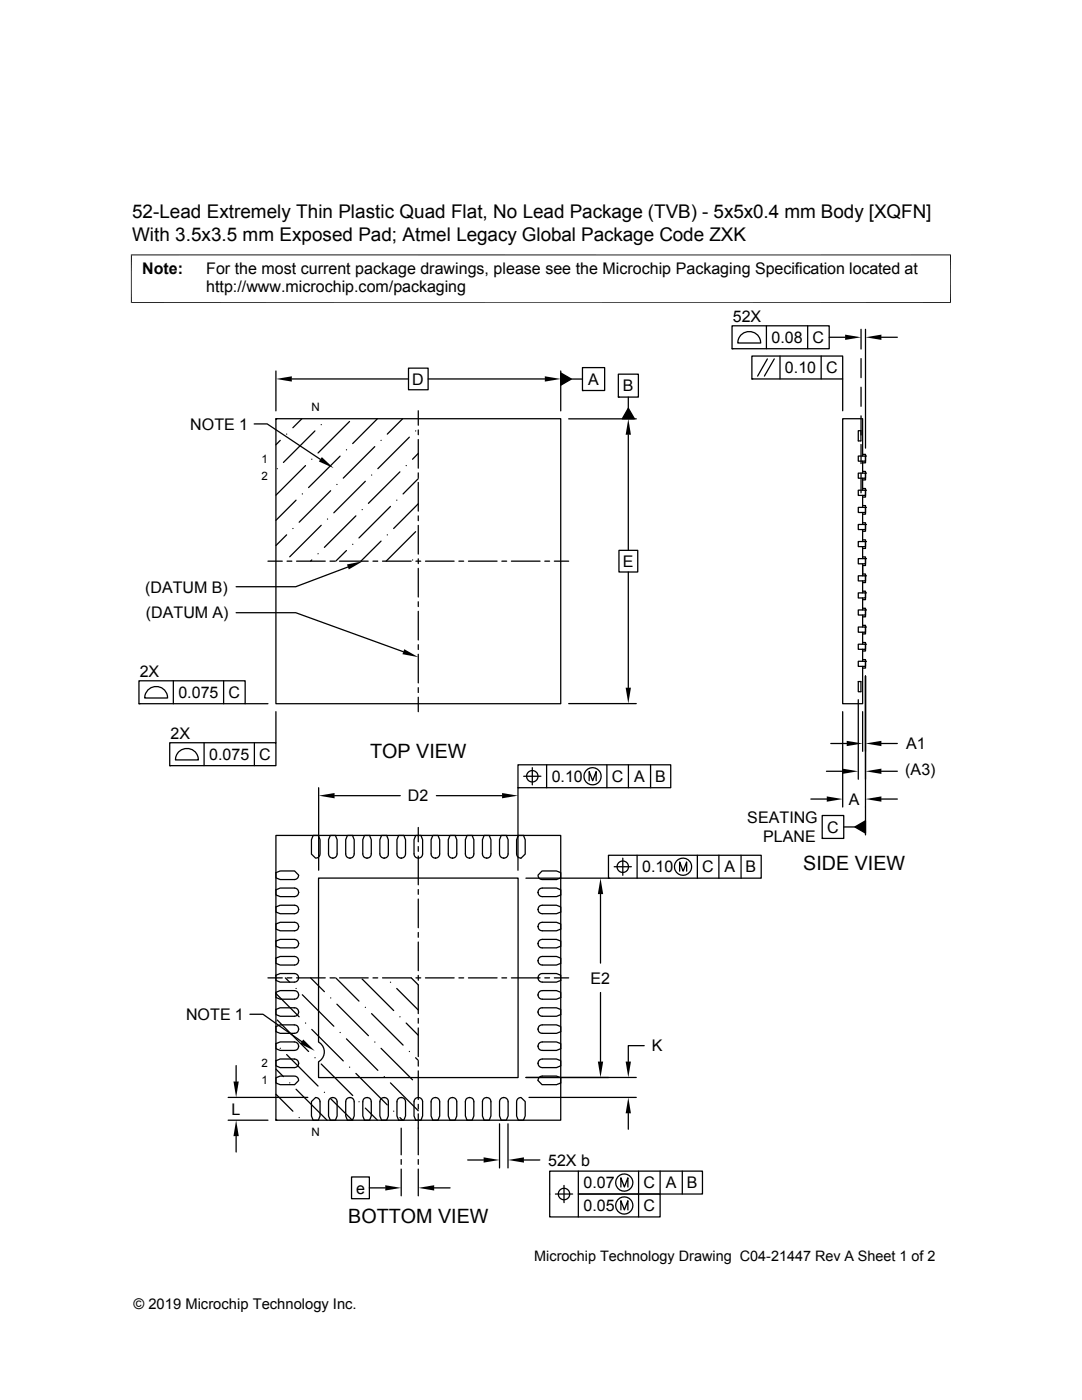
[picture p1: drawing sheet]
<svg xmlns="http://www.w3.org/2000/svg" width="216mm" height="279mm" viewBox="0 0 216 279" stroke-linecap="round" stroke-linejoin="round" font-family="sans-serif">
<g fill="none" stroke="#000" stroke-width=".25">
<path d="M55.1 74v8M58.2 75.6h23.3M81.5 73.5h3.9v4.3h-3.9zM85.4 75.6h23.3M111.9 74.4l2.1 1.2-2.1 1.3zM111.9 74v8M114 75.6h2.2M116.2 73.4h4.4v4.5h-4.4zM116.2 77.9h.1M123.4 74.7h4v4.5h-4zM123.4 79.2h.1M125.4 79.2v2.3"/>
<path d="M146.1 65h19.4v4.6h-19.4zM146.1 69.6h.1M148 66.7a2.29 2.29 0 0 1 2.4-.3 2.29 2.29 0 0 1 1.4 2.1h-4.6l.3-1.2zM150 71.1h18.1v4.5h-18.1zM150 75.6h.1M152.9 65v4.6M153.1 71.6l-1.9 3.5M154.5 71.6l-2 3.5M155.6 71.1v4.5M161.2 65v4.6M163.9 71.1v4.5M165.5 67.3h3.1"/>
<path d="M168.1 75.6v6.4M171.8 65.7v4M171.8 71.6v3.8M171.8 77.3v3.8M172.7 65.7v23.7M175.9 67.3h3.1M50.7 84.6h2.6l10.6 7.1M55.1 83.6h56.8v56.8h-56.8zM55.1 83.6h.1M55.2 83.6l-.1 .1M55.3 93.5h.1M55.9 87.9l-.8 .9"/>
<path d="M57.2 86.6h.1M59.1 99.8l-4 4M60.2 83.6l-1.8 1.8M60.3 98.6h.1M61 92.9l-5.9 5.9M62.2 91.7h.1M62.8 86l-6.2 6.3M64.1 84.8h.1M66 97.9l-6.3 6.3M67.2 96.7h.1M67.9 91l-6.3 6.3M69.1 89.8h.1"/>
<path d="M69.7 84.1l-6.2 6.3M72.9 96.1l-6.3 6.2M74.1 94.8h.1M74.8 89.1l-6.3 6.3M75.3 83.6l-4.9 4.9M76 87.9h.1M79.2 99.8h.1M79.8 94.2l-6.3 6.3M80.3 83.6l-3 3M81 92.9h.1M81.7 87.2l-6.3 6.3M82.9 86h.1"/>
<path d="M83.5 82v2.9M83.5 85.8v1M83.5 87.7v5.7M83.5 94.4v.9M83.5 96.3v5.7M83.5 90.5l-1.2 1.2M83.5 95.5l-3.1 3.1M113.5 83.6h13.5M125.4 81.5l1.2 2.1h-2.4zM125.4 86.8v23M171.3 97.8h1.4v1.1h-1.4zM171.3 94.4h1.4v1h-1.4z"/>
<path d="M171.3 91h1.4v1h-1.4zM171.8 83v5h-.5v-2h.5M171.8 88.7v3.8M171.8 94.4v4M172.1 91v-7.4h-4v56.8h4v-7.4M172.1 97.5h.6v1.7h-.6M172.1 94.1h.6v1.7h-.6M172.1 90.7h.6v1.7h-.6M172.1 92v2.4M172.1 95.4v2.4M172.1 98.9v2.4M172.7 97.8h.1"/>
<path d="M172.7 94.4h.1M172.7 91h.1M53.5 112h2.8M57.2 106.7l-2.1 2.2M57.3 112h.9M58.4 105.5h.1M59.2 112h5.7M62.2 111.8l-.2 .2M63.5 110.5h.1M64.1 104.8l-6.3 6.3M65.3 103.6h.1M65.8 112h1"/>
<path d="M67.8 112h5.7M69.1 109.9l-2.1 2.1M69.4 113.2l-10.4 3.9h-11.9M70.4 108.6h.1M71 103l-6.3 6.2M72.3 101.7h.1M74.4 112h1M76 108l-4 4M76.3 112h5.7M77.3 106.7h.1M77.9 101.1l-6.3 6.3M82.3 111.8h.1"/>
<path d="M82.9 106.1l-5.9 5.9M83 112h.9M83.5 103v.9M83.5 104.9v5.7M83.5 111.5v1M83.5 113.4v5.7M83.5 100.5l-5 5M84.9 112h5.7M91.6 112h.9M93.5 112h5.7M100.1 112h1M102 112h5.8"/>
<path d="M108.7 112h1M110.6 112h2.9M123.5 109.8h3.8v4.4h-3.8zM125.4 114.2v23M171.3 118.3h1.4v1h-1.4zM171.3 114.9h1.4v1h-1.4zM171.3 111.5h1.4v1h-1.4zM171.3 108.1h1.4v1h-1.4zM171.3 104.7h1.4v1h-1.4zM171.3 101.3h1.4v1h-1.4zM172.1 118h.6v1.7h-.6M172.1 114.6h.6v1.7h-.6"/>
<path d="M172.1 111.1h.6v1.8h-.6M172.1 107.7h.6v1.8h-.6M172.1 104.3h.6v1.7h-.6M172.1 100.9h.6v1.7h-.6M172.1 102.3v2.4M172.1 105.7v2.4M172.1 109.1v2.4M172.1 112.5v2.4M172.1 115.9v2.4M172.1 119.3v2.4M172.7 118.3h.1M172.7 114.9h.1"/>
<path d="M172.7 111.5h.1M172.7 108.1h.1M172.7 104.7h.1M172.7 101.3h.1M27.7 135.9h21.2v4.5h-21.2zM29.7 137.6a2.28 2.28 0 0 1 2.4-.4 2.28 2.28 0 0 1 1.3 2.1h-4.5l.3-1.2zM34.6 135.9v4.5M44.6 135.9v4.5M47.1 122.3h11.9l21.5 7.8M83.5 120.1v1M83.5 122v5.7M83.5 128.7v.9"/>
<path d="M83.5 130.6v5.7M83.5 137.2v1M83.5 139.1v2.9M171.3 132h1.4v1h-1.4zM171.3 128.6h1.4v1h-1.4zM171.3 125.1h1.4v1.1h-1.4zM171.3 121.7h1.4v1h-1.4zM171.3 136h.5v2h-.5zM171.3 139.6v15.9M172.1 131.6h.6v1.7h-.6M172.1 128.2h.6v1.7h-.6M172.1 124.8h.6v1.7h-.6"/>
<path d="M172.1 121.4h.6v1.7h-.6M172.1 122.7v2.4M172.1 126.2v2.4M172.1 129.6v2.4M172.7 132h.1M172.7 128.6h.1M172.7 125.1h.1M172.7 121.7h.1M172.7 134.9v31.7M27.7 140.4h.1M33.9 148.2h21.2v4.6h-21.2zM33.9 152.8h.1"/>
<path d="M35.8 149.9a2.29 2.29 0 0 1 2.4-.3 2.29 2.29 0 0 1 1.4 2.1h-4.6l.3-1.2zM40.7 148.2v4.6M48.9 140.4h4.6M50.8 148.2v4.6M55.1 142v6.2M63.6 157.2v16.5M66.8 158.8h13.1M87.1 158.8h13.1M103.4 152.6h30.4v4.6h-30.4zM103.4 157.2h.1M103.4 157.2v16.5M104.5 154.9h3.4"/>
<path d="M106.2 153.2v3.4M109.1 152.6v4.6M113.5 140.4h13.5M117.6 155.8v-1.8l.7 1.8 .7-1.8v1.8M121.1 152.6v4.6M125.4 152.6v4.6M129.8 152.6v4.6M161.8 159.5h3.2M164.9 153.9h3.2M165.8 148.4h3.2M168.1 142v19.1M172.1 142v7.9"/>
<path d="M175.9 148.4h3.1M175.9 153.9h3.1M175.9 159.5h3.1M55.1 177.6l.8-.4h2.8a.86 .86 0 0 1 .9 .9 .86 .86 0 0 1-.9 .8h-2.8l-.8-.3zM55.1 174.2l.8-.4h2.9l.8 .9a.83 .83 0 0 1-.9 .8h-2.8l-.8-.3zM55.1 166.7h56.8v56.9h-56.8zM59.6 178.1h.1M62.5 166.7h1l.4 .9v2.8a.84 .84 0 0 1-.9 .9l-.9-.8v-2.9zM63.6 175.2h39.8v39.9h-39.8v-3.2a2.26 2.26 0 0 0 0-3.9zM65.9 166.7h1l.4 .9v2.8a.86 .86 0 0 1-.9 .9 .86 .86 0 0 1-.8-.9v-2.8zM66.4 171.3h.1M69.3 166.7h1l.4 .9v2.8a.85 .85 0 0 1-.9 .9 .85 .85 0 0 1-.8-.9v-2.8z"/>
<path d="M69.8 171.3h.1M72.7 166.7h1l.4 .9v2.8a.85 .85 0 0 1-.9 .9 .85 .85 0 0 1-.8-.9v-2.8zM73.2 171.3h.1M76.1 166.7h1.1l.3 .9v2.8a.85 .85 0 0 1-.9 .9 .85 .85 0 0 1-.8-.9v-2.8zM76.6 171.3h.1M79.5 166.7h1.1l.3 .9v2.8a.86 .86 0 0 1-.8 .9 .86 .86 0 0 1-.9-.9v-2.8zM80.1 171.3h.1M83 166.7h1l.3 .9v2.8a.86 .86 0 0 1-.8 .9 .86 .86 0 0 1-.9-.9v-2.8zM83.5 165.1v2.9M83.5 169v.9M83.5 170.9v5.7M83.5 177.5v1"/>
<path d="M83.5 179.4v5.7M83.5 171.3h.1M86.4 166.7h1l.3 .9v2.8a.86 .86 0 0 1-.8 .9 .86 .86 0 0 1-.9-.9v-2.8zM86.9 171.3h.1M89.8 166.7h1l.3 .9v2.8a.85 .85 0 0 1-.8 .9 .85 .85 0 0 1-.8-.9v-2.8zM90.3 171.3h.1M93.2 166.7h1l.4 .9v2.8a.85 .85 0 0 1-.9 .9 .85 .85 0 0 1-.8-.9v-2.8zM93.7 171.3h.1M96.6 166.7h1l.4 .9v2.8a.85 .85 0 0 1-.9 .9 .85 .85 0 0 1-.8-.9v-2.8zM97.1 171.3h.1M100 166.7h1l.4 .9v2.8a.86 .86 0 0 1-.9 .9 .86 .86 0 0 1-.8-.9v-2.8zM100.5 171.3h.1"/>
<path d="M103.4 166.7h1.1l.3 .9v2.9l-.9 .8a.83 .83 0 0 1-.8-.9v-2.8zM104.9 175.3h16.5M107.4 178.1h.1M107.7 177.4l.5-.2h2.8l.9 .4v1l-.9 .3h-2.8a.86 .86 0 0 1-.8-.5 .86 .86 0 0 1 .3-1zM108.2 173.8h2.8l.9 .4v1l-.9 .3h-2.8a.84 .84 0 0 1-.8-.9zM119.8 178.4v13.8M121.4 170.7h30.5v4.6h-30.5zM121.4 175.3h.1M122.6 173h3.4M124.3 171.3v3.4M127.1 170.7v4.6M135.6 173.9v-1.9l.7 1.9 .7-1.9v1.9"/>
<path d="M139.1 170.7v4.6M143.4 170.7v4.6M147.9 170.7v4.6M164.1 162.8h4.3v4.5h-4.3zM164.1 167.3h.1M168.4 165h2.2M170.6 165l2.1-1.2v2.5zM53.5 195.2h2.8M55.1 181l.8-.3h2.8a.85 .85 0 0 1 .9 .8 .85 .85 0 0 1-.9 .9h-2.8l-.8-.4zM55.1 184.4l.8-.3h2.8a.85 .85 0 0 1 .9 .8 .85 .85 0 0 1-.9 .9h-2.8l-.8-.4zM55.1 187.8l.8-.3h2.8a.85 .85 0 0 1 .9 .8 .85 .85 0 0 1-.9 .9h-2.8l-.8-.4zM55.1 191.2l.8-.3h2.8a.86 .86 0 0 1 .9 .8 .86 .86 0 0 1-.9 .9h-2.8l-.8-.3z"/>
<path d="M55.1 194.6l.8-.3h2.8a.86 .86 0 0 1 .9 .8 .86 .86 0 0 1-.9 .9h-2.8l-.8-.3zM55.1 198l.8-.3h2.8a.86 .86 0 0 1 .9 .9 .86 .86 0 0 1-.9 .8h-2.8l-.8-.3zM55.1 198.3l4.6 4.6M56.9 195.2l.9 .8M57.3 195.2h.9M59.1 197.3h.1M59.2 195.2h5.7M59.6 198.6h.1M59.6 191.7h.1M59.6 188.3h.1M59.6 184.9h.1M59.6 181.5h.1"/>
<path d="M60.3 198.5l6.3 6.3M62 195.2l2.7 2.7M65.8 195.2h1M66 199.2h.1M67 195.2l4.6 4.6M67.8 195.2h5.7M72.3 195.4l6.2 6.3M74.4 195.2h1M76.3 195.2h5.8l1.4 1.4M77.9 196h.1M79.2 197.3l4.3 4.3M83 195.2h.9"/>
<path d="M83.5 186.1v.9M83.5 188v5.7M83.5 194.7v.9M83.5 196.6v5.7M84.9 195.2h5.7M91.6 195.2h.9M93.5 195.2h5.7M100.1 195.2h1M102 195.2h5.8M107.4 198.6h.1M107.4 191.7h.1M107.4 188.3h.1"/>
<path d="M107.4 184.9h.1M107.4 181.5h.1M107.7 197.9l.5-.2h2.8l.9 .3v1.1l-.9 .3h-2.8a.86 .86 0 0 1-.8-.6 .86 .86 0 0 1 .3-.9zM107.7 194.5l.5-.2h2.8l.9 .3v1.1l-.9 .3h-2.8a.86 .86 0 0 1-.8-.6 .86 .86 0 0 1 .3-.9zM107.7 191.1l.5-.2h2.8l.9 .3v1.1l-.9 .3h-2.8a.86 .86 0 0 1-.8-.6 .86 .86 0 0 1 .3-.9zM107.7 187.6l.5-.1h2.8l.9 .3v1l-.9 .4h-2.8a.85 .85 0 0 1-.8-.6 .85 .85 0 0 1 .3-1zM107.7 184.2l.5-.1h2.8l.9 .3v1l-.9 .4h-2.8a.86 .86 0 0 1-.8-.6 .86 .86 0 0 1 .3-1zM107.7 180.8l.5-.1h2.8l.9 .3v1l-.9 .4h-2.8a.86 .86 0 0 1-.8-.6 .86 .86 0 0 1 .3-1zM108.7 195.2h1M110.6 195.2h2.9M119.8 198.1v13.8M45.5 219h15.9"/>
<path d="M47.1 212.7v3.1M49.9 202.4h2.6l7.7 5.5M55.1 215.1l.8-.3h2.8a.84 .84 0 0 1 .9 .8l-.8 .9h-2.9l-.8-.4zM55.1 201.5l.8-.4h2.8a.85 .85 0 0 1 .9 .9 .85 .85 0 0 1-.9 .8h-2.8l-.8-.3zM55.1 204.9l.8-.4h2.8a.85 .85 0 0 1 .9 .9 .85 .85 0 0 1-.9 .8h-2.8l-.8-.3zM55.1 208.3l.8-.4h2.8a.85 .85 0 0 1 .9 .9 .85 .85 0 0 1-.9 .8h-2.8l-.8-.3zM55.1 211.7l.8-.4h2.8a.86 .86 0 0 1 .9 .9 .86 .86 0 0 1-.9 .9h-2.8l-.8-.4zM55.1 218.4l3.3 3.4M55.1 213.4l1.5 1.5M55.3 203.6l6.3 6.2M55.9 209.2h.1M57.2 210.5l6.3 6.2"/>
<path d="M57.8 216.1h.1M59.1 217.4l6.2 6.2M59.6 212.2h.1M59.6 208.8h.1M59.6 205.4h.1M59.6 202h.1M61 204.2h.1M62.1 219.8l.9-.8a.83 .83 0 0 1 .9 .9v2.8l-.4 .9h-1l-.4-.9zM62.2 205.4l6.3 6.3M62.8 211.1h.1M64.1 212.3l6.3 6.3M64.7 218h.1"/>
<path d="M65.9 219.2l.2-.1a.84 .84 0 0 1 1.2 .8v2.8l-.4 .9h-1l-.3-.9v-2.8zM66 219.3l4.3 4.3M66.4 219h.1M67.2 200.4l6.3 6.3M67.9 206.1h.1M69.1 207.3l6.3 6.3M69.3 219.2l.3-.1a.83 .83 0 0 1 1.1 .8v2.8l-.4 .9h-1l-.3-.9v-2.8zM69.7 213h.1M69.8 219h.1M71 214.2l6.3 6.3M71.6 219.9h.1M72.7 219.2l.3-.1a.82 .82 0 0 1 1.1 .8v2.8l-.4 .9h-1l-.3-.9v-2.8z"/>
<path d="M72.9 201h.1M73.2 219h.1M74.1 202.3l6.3 6.3M74.8 208h.1M76 209.2l6.3 6.3M76.2 219.2l.2-.1a.82 .82 0 0 1 1.1 .8v2.8l-.3 .9h-1.1l-.3-.9v-2.8zM76.6 219h.1M76.7 214.9h.1M77.9 216.1l5.6 5.6M79.6 219.2l.2-.1a.84 .84 0 0 1 1.1 .8v2.8l-.3 .9h-1.1l-.3-.9v-2.8zM79.8 202.9h.1M80.1 219h.1"/>
<path d="M81 204.2l2.5 2.4M81.7 209.8h.1M82.9 211.1l.6 .5M83 219.2l.2-.1a.84 .84 0 0 1 1.1 .8v2.8l-.3 .9h-1l-.4-.9v-2.8zM83.5 219h.1M83.5 203.2v1M83.5 205.1v5.8M83.5 211.8v1M83.5 213.7v5.7M86.4 219.2l.2-.1a.84 .84 0 0 1 1.1 .8v2.8l-.3 .9h-1l-.4-.9v-2.8zM86.9 219h.1M89.8 219.2l.2-.1a.84 .84 0 0 1 1.1 .8v2.8l-.3 .9h-1l-.3-.9v-2.8v-.3z"/>
<path d="M90.3 219h.1M93.2 219.2l.3-.1a.82 .82 0 0 1 1.1 .8v2.8l-.4 .9h-1l-.3-.9v-2.8zM93.7 219h.1M96.6 219.2l.3-.1a.82 .82 0 0 1 1.1 .8v2.8l-.4 .9h-1l-.3-.9v-2.8zM97.1 219h.1M100 219.2l.3-.1a.84 .84 0 0 1 1.1 .8v2.8l-.4 .9h-1l-.3-.9v-2.8zM100.5 219h.1M103.3 219.4l.7-.4 .8 .8v2.9l-.3 .9h-1.1l-.3-.9v-2.8zM104.9 215h22.1M105.6 219h21.4M107.4 212.2h.1M107.4 208.8h.1"/>
<path d="M107.4 205.4h.1M107.4 202h.1M107.5 208.3l.7-.4h2.8l.9 .4v1l-.9 .3h-2.8a.85 .85 0 0 1-.8-.4 .85 .85 0 0 1 .1-.9zM107.7 211.5l.5-.2h2.8l.9 .4v1l-.9 .4h-2.8a.86 .86 0 0 1-.8-.6 .86 .86 0 0 1 .3-1zM107.7 214.9l.5-.1h2.8l.9 .3v1l-.9 .4h-2.8l-.8-.9zM107.7 204.7l.5-.2h2.8l.9 .4v1l-.9 .3h-2.8a.86 .86 0 0 1-.8-.6 .86 .86 0 0 1 .3-.9zM107.7 201.3l.5-.2h2.8l.9 .4v1l-.9 .3h-2.8a.86 .86 0 0 1-.8-.6 .86 .86 0 0 1 .3-.9zM128.5 208.7h-3.1v3.2M45.5 223.6h8M47.1 226.7v3.2M55.1 223.4l.1 .2M55.1 223.6h.1"/>
<path d="M59.7 223h.1M70.1 234.9h3.6v4.3h-3.6zM72.9 221.1l2.4 2.5M73.7 237.1h3.2M78.5 221.8h.1M79.8 223l.5 .6M80.1 225.1v5.4M80.1 231.4v1M80.1 233.3v5.4M83.5 220.4v.9M83.5 222.3v8.2M83.5 231.4v1"/>
<path d="M83.5 233.3v5.4M86.6 237.1h3.2M93.3 231.5h3.2M99.7 224.3v8.8M101.4 224.3v8.8M104.5 231.5h3.2M110.8 238.3h3.5M112.5 236.6v3.4M115.4 233.7v4.6h16.3v4.6h-22v-9.2h30.5v4.6h-24.8v4.6M123.9 236.9v-1.8l.7 1.8 .7-1.8v1.8M125.4 222.2v3.2M127.4 233.7v9.2"/>
<path d="M131.7 233.7v4.6M136.1 233.7v4.6M123.9 241.5v-1.9l.7 1.9 .7-1.9v1.9"/>
<circle cx="106.2" cy="154.9" r="1.14"/>
<circle cx="118.2" cy="154.9" r="1.72"/>
<circle cx="124.3" cy="173" r="1.14"/>
<circle cx="136.3" cy="173" r="1.72"/>
<circle cx="112.5" cy="238.3" r="1.14"/>
<circle cx="124.6" cy="236" r="1.72"/>
<circle cx="124.6" cy="240.6" r="1.71"/>
</g>
<g fill="#000">
<path d="M55.1 75.6l3.1-.5v1.1zM108.7 75.1l3.2 .5-3.2 .6zM111.9 74.4l2.1 1.2-2.1 1.3zM168.6 66.8l3.2 .5-3.2 .5zM172.7 67.3l3.2-.5v1zM64.2 91.2l2.4 2.2-3-1.3zM125.4 83.6l.5 3.2h-1.1zM125.4 81.5l1.2 2.1h-2.4zM69.2 112.6l3.2-.6-2.8 1.6zM80.7 129.6l2.8 1.5-3.2-.5zM124.8 137.2h1.1l-.5 3.2zM63.6 158.8l3.2-.5v1z"/>
<path d="M100.2 158.3l3.2 .5-3.2 .5zM165 158.9l3.1 .6-3.1 .5zM168.1 153.4l3.2 .5-3.2 .6zM169 147.8l3.1 .6-3.1 .5zM172.7 148.4l3.2-.6v1.1zM172.7 153.9l3.2-.5v1.1zM172.7 159.5l3.2-.6v1.1zM119.8 175.3l.6 3.1h-1.1zM170.6 165l2.1-1.2v2.5zM46.6 215.8h1l-.5 3.2zM60.5 207.5l2.3 2.2-2.9-1.4zM119.3 211.9h1.1l-.6 3.1z"/>
<path d="M124.8 211.9h1.1l-.5 3.1zM47.1 223.6l.5 3.1h-1zM76.9 236.5l3.2 .6-3.2 .5zM83.5 237.1l3.1-.6v1.1zM96.5 231l3.2 .5-3.2 .5zM101.4 231.5l3.1-.5v1zM125.4 219l.5 3.2h-1.1z"/>
</g>
<path d="M26.1 50.9h163.7M26.2 50.8v9.7M189.7 50.8v9.7M26.1 60.4h163.7" fill="none" stroke="#000" stroke-width=".2"/>
<g font-size="3.9">
<text x="73.9" y="151.4">TOP VIEW</text>
<text x="160.3" y="173.6">SIDE VIEW</text>
<text x="69.5" y="244">BOTTOM VIEW</text>
</g>
<g font-size="3.8">
<text x="26.4" y="43.5">52-Lead Extremely Thin Plastic Quad Flat, No Lead Package (TVB) - 5x5x0.4 mm Body [XQFN]</text>
<text x="26.4" y="48">With 3.5x3.5 mm Exposed Pad; Atmel Legacy Global Package Code ZXK</text>
</g>
<g font-size="3.2">
<text x="28.4" y="54.6">Note:</text>
<text x="41.1" y="58.3">http://www.microchip.com/packaging</text>
<text x="41.1" y="54.6">For the most current package drawings, please see the Microchip Packaging Specification located at</text>
<text x="146.2" y="64.3">52X</text>
<text x="153.9" y="68.4">0.08</text>
<text x="162.1" y="68.5">C</text>
<text x="82.3" y="76.8">D</text>
<text x="117.4" y="76.8">A</text>
<text x="156.6" y="74.5">0.10</text>
<text x="164.8" y="74.5">C</text>
<text x="124.3" y="78.1">B</text>
<text x="38" y="85.8">NOTE 1</text>
<text x="124.3" y="113.1">E</text>
<text x="29" y="118.3">(DATUM B)</text>
<text x="29.1" y="123.3">(DATUM A)</text>
<text x="27.9" y="135.1">2X</text>
<text x="35.6" y="139.3">0.075</text>
<text x="45.6" y="139.3">C</text>
<text x="34" y="147.4">2X</text>
<text x="180.8" y="149.5">A1</text>
<text x="41.7" y="151.6">0.075</text>
<text x="51.7" y="151.7">C</text>
<text x="180.6" y="154.7">(A3)</text>
<text x="81.4" y="159.9">D2</text>
<text x="110.1" y="156.1">0.10</text>
<text x="122.1" y="156.1">C</text>
<text x="126.5" y="156.1">A</text>
<text x="130.7" y="156.1">B</text>
<text x="169.4" y="160.6">A</text>
<text x="149.1" y="164.3">SEATING</text>
<text x="165" y="166.2">C</text>
<text x="152.3" y="168">PLANE</text>
<text x="128.1" y="174.1">0.10</text>
<text x="140.1" y="174.1">C</text>
<text x="144.6" y="174.1">A</text>
<text x="148.8" y="174.1">B</text>
<text x="117.8" y="196.3">E2</text>
<text x="37.1" y="203.6">NOTE 1</text>
<text x="130.1" y="209.8">K</text>
<text x="46.2" y="222.4">L</text>
<text x="109.4" y="232.6">52X b</text>
<text x="71.1" y="238.2">e</text>
<text x="116.4" y="237.2">0.07</text>
<text x="128.4" y="237.2">C</text>
<text x="132.9" y="237.2">A</text>
<text x="137.1" y="237.2">B</text>
<text x="116.4" y="241.7">0.05</text>
<text x="128.4" y="241.7">C</text>
</g>
<g font-size="2.9">
<text x="106.6" y="251.7">Microchip Technology Drawing C04-21447 Rev A Sheet 1 of 2</text>
<text x="26.6" y="261.3">© 2019 Microchip Technology Inc.</text>
</g>
<g font-size="2.3">
<text x="62.2" y="82">N</text>
<text x="52.2" y="92.4">1</text>
<text x="52.2" y="95.8">2</text>
<text x="52.2" y="213">2</text>
<text x="52.2" y="216.4">1</text>
<text x="62.2" y="226.8">N</text>
</g>
</svg>
